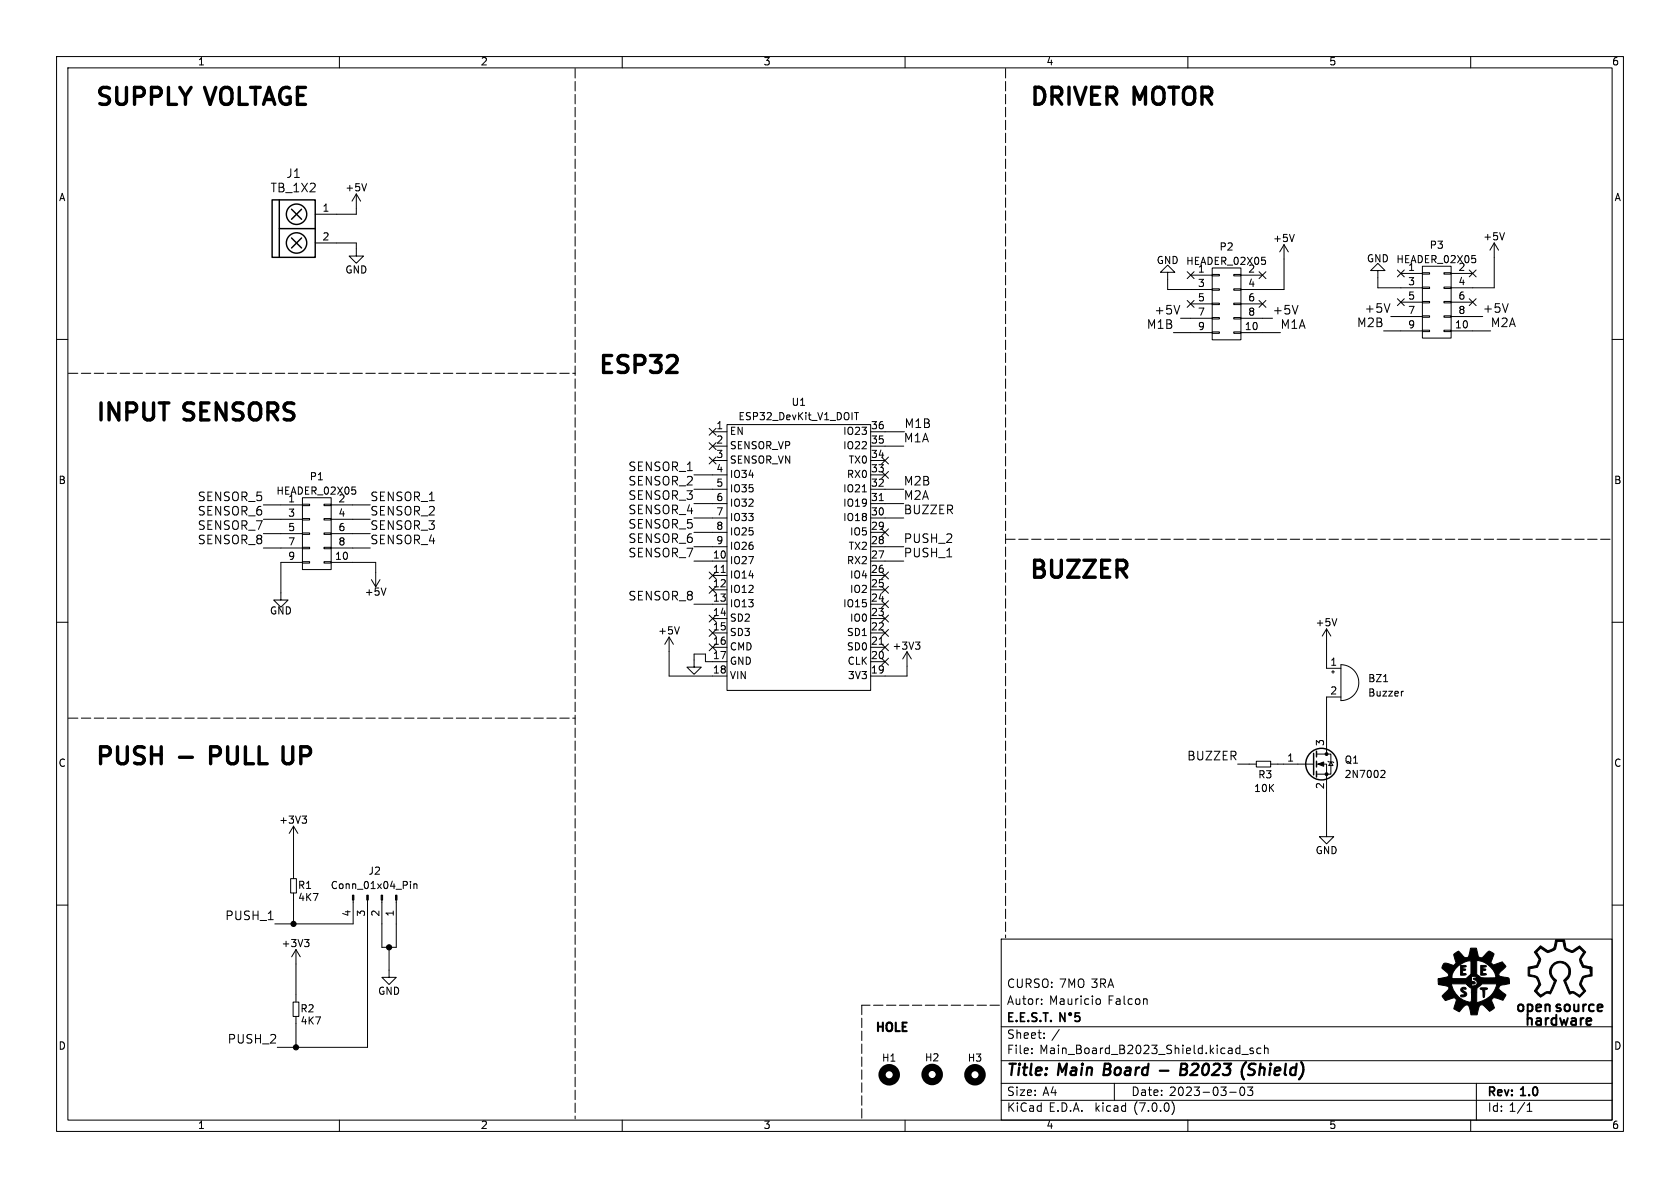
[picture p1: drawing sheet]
<svg xmlns="http://www.w3.org/2000/svg" width="297mm" height="210mm" viewBox="0 0 297 210" stroke-linecap="round" stroke-linejoin="round" font-family="sans-serif">
<g fill="none" stroke="#000" stroke-width=".18">
<path d="M10 10h277v190h-277zM12 12h273v186h-273zM60 10v2M110 10v2M160 10v2M210 10v2M260 10v2M63 34.3v3.6h-7.3M63 34.3l-.8 1.3M63 34.3l.8 1.3M64.8 32.5l-.4 1.2M10 60h2"/>
<path d="M55.7 43h7.3v2.3h1.3l-1.3 1.2-1.3-1.2h1.3M206.4 48.1h-1.2l1.2-1.2 1.3 1.2h-1.3v3.1h7.9M207.4 58.8h6.9M208.6 54l-.5 1.5M208.7 56.3h5.6M209.9 53.1l1.2 1.2M209.9 48l1.2 1.3M210.5 48.6h3.8M210.5 53.7h3.8M211.1 53.1l-1.2 1.2M211.1 48l-1.2 1.3M214.3 58.7h1.3v.2h-1.3z"/>
<path d="M214.3 56.1h1.3v.3h-1.3zM214.3 53.6h1.3v.2h-1.3zM214.3 51.1h1.3v.2h-1.3zM214.3 48.5h1.3v.3h-1.3zM214.3 47.4h5.1v12.7h-5.1zM218.1 58.7h1.3v.2h-1.3zM218.1 56.1h1.3v.3h-1.3zM218.1 53.6h1.3v.2h-1.3zM218.1 51.1h1.3v.2h-1.3zM218.1 48.5h1.3v.3h-1.3zM219.4 48.6h3.8M219.4 58.8h7"/>
<path d="M219.4 53.7h3.8M219.4 56.3h5.6M222.6 53.1l1.2 1.2M222.6 48l1.2 1.3M223.1 45.5h.6M223.6 46l.1 .2-.1 .5M223.8 53.1l-1.2 1.2M223.8 48l-1.2 1.3M227 43.3v7.9h-7.6M227 43.3l-.8 1.2M227 43.3l.8 1.2M228.8 41.4l-.4 1.3"/>
<path d="M243.6 47.8h-1.3l1.3-1.2 1.3 1.2h-1.3v3.1h7.9M244.6 58.5h6.9M245.7 53.7l-.5 1.5M245.9 56h5.6M247 52.8l1.3 1.2M247 47.7l1.3 1.2M247.6 48.3h3.9M247.6 53.4h3.9M248.3 52.8l-1.3 1.2M248.3 47.7l-1.3 1.2M251.5 58.4h1.2v.2h-1.2zM251.5 55.8h1.2v.3h-1.2z"/>
<path d="M251.5 53.3h1.2v.2h-1.2zM251.5 50.7h1.2v.3h-1.2zM251.5 48.2h1.2v.3h-1.2zM251.5 47.1h5v12.7h-5zM255.3 58.4h1.2v.2h-1.2zM255.3 55.8h1.2v.3h-1.2zM255.3 53.3h1.2v.2h-1.2zM255.3 50.7h1.2v.3h-1.2zM255.3 48.2h1.2v.3h-1.2zM256.5 48.3h3.8M256.5 58.5h7M256.5 53.4h3.8"/>
<path d="M256.5 56h5.6M259.7 52.8l1.3 1.2M259.7 47.7l1.3 1.2M260.2 45.2h.6M260.8 45.7l.1 .2-.1 .5M261 52.8l-1.3 1.2M261 47.7l-1.3 1.2M264.2 43l-.8 1.2M264.2 43v7.9h-7.7M264.2 43l.7 1.2M266 41.1l-.4 1.3M285 60h2"/>
<path d="M125.4 78.3l1.2 1.2M125.4 75.7l1.2 1.2M126 78.9h2.5M126 76.3h2.5M126.6 78.3l-1.2 1.2M126.6 75.7l-1.2 1.2M128.5 75.1h25.4v46.9h-25.4zM151.1 72.9h.7M151.4 72.9v1.3M153.9 78.9h5.9M153.9 76.3h6M46.6 89.3h6.9"/>
<path d="M46.6 91.8h6.9M46.6 94.3h6.9M46.6 96.9h6.9M53.5 99.3h1.2v.2h-1.2zM53.5 96.7h1.2v.3h-1.2zM53.5 94.2h1.2v.3h-1.2zM53.5 91.7h1.2v.2h-1.2zM53.5 89.1h1.2v.3h-1.2zM53.5 88h5v12.7h-5zM53.5 99.4h-3.8v6.7h-1.3l1.3 1.2 1.2-1.2h-1.2M57.3 99.3h1.2v.2h-1.2zM57.3 96.7h1.2v.3h-1.2z"/>
<path d="M57.3 94.2h1.2v.3h-1.2zM57.3 91.7h1.2v.2h-1.2zM57.3 89.1h1.2v.3h-1.2zM58.5 89.3h7M58.5 99.4h7.9v4.3M58.5 91.8h7M58.5 94.3h7M58.5 96.9h7M62.2 86.1h.6M62.8 86.6l.1 .2-.1 .5M122.7 99.2h5.8M122.7 96.6h5.8"/>
<path d="M122.7 94.1h5.8M122.7 91.6h5.8M122.7 89h5.8M122.7 86.5h5.8M122.7 83.9h5.8M125.4 80.8l1.2 1.2M126 81.4h2.5M126.6 80.8l-1.2 1.2M152.4 87h.8M153.9 81.4h2.6M153.9 99.2h5.9M153.9 96.6h5.9"/>
<path d="M153.9 94.1h2.6M153.9 91.6h5.9M153.9 89h5.9M153.9 86.5h5.9M153.9 83.9h2.6M155.4 88.5h.8M155.9 80.8l1.2 1.2M155.9 83.3l1.2 1.3M155.9 93.5l1.2 1.2M157.1 80.8l-1.2 1.2M157.1 83.3l-1.2 1.3M157.1 93.5l-1.2 1.2"/>
<path d="M10 110h2M65.7 102.5l.7 1.2M67.2 102.5l-.8 1.2M68.2 103.9l-.4 1.3M118.3 112.6v6.9h10.2M118.3 112.6l-.8 1.3M118.3 112.6l.7 1.3M120.1 110.8l-.4 1.3M122.7 106.8h5.8M125.4 103.7l1.2 1.2M125.4 108.7l1.2 1.3M125.4 111.3l1.2 1.2"/>
<path d="M125.4 101.1l1.2 1.2M125.4 113.8l1.2 1.2M126 101.7h2.5M126 104.3h2.5M126 109.3h2.5M126 111.9h2.5M126 114.4h2.5M126.6 103.7l-1.2 1.2M126.6 111.3l-1.2 1.2M126.6 108.7l-1.2 1.3M126.6 101.1l-1.2 1.2M126.6 113.8l-1.2 1.2"/>
<path d="M127.5 101.2h.7M128.5 117h-3.8v-1.4h-2v2.3h1.3l-1.3 1.3-1.3-1.3h1.3M153.9 101.7h2.6M153.9 104.3h2.6M153.9 106.8h2.6M153.9 109.3h2.6M153.9 111.9h2.6M153.9 114.4h2.6M153.9 117h2.6M155.4 113.9h.8M155.9 103.7l1.2 1.2M155.9 106.2l1.2 1.2"/>
<path d="M155.9 111.3l1.2 1.2M155.9 113.8l1.2 1.2M155.9 116.4l1.2 1.2M155.9 108.7l1.2 1.3M155.9 101.1l1.2 1.2M157.1 103.7l-1.2 1.2M157.1 106.2l-1.2 1.2M157.1 111.3l-1.2 1.2M157.1 113.8l-1.2 1.2M157.1 116.4l-1.2 1.2M157.1 108.7l-1.2 1.3M157.1 101.1l-1.2 1.2"/>
<path d="M160.4 115.2l-.8 1.3M160.4 115.2v4.3h-6.5M160.4 115.2l.7 1.3M161.8 113.5h.8l-.4 .5M162.4 114l.2 .2v.3l-.2 .3M234.5 111.2l-.7 1.2M234.5 111.2v6.9h2.6M234.5 111.2l.8 1.2M235.4 118.8h.5M235.7 118.5v.5M236.3 109.4l-.4 1.2M237.1 117.5a3.2 3.2 0 0 1 3.1 3.2 3.2 3.2 0 0 1-3.1 3.2z"/>
<path d="M285 110h2M218.8 135.1h3.3M222.1 134.6h2.5v1h-2.5zM224.6 135.1h7.6M232.7 135.1h1.8v12.8h1.3l-1.3 1.3-1.3-1.3h1.3M232.7 133.3h2.6v3.6h-2.6M234.8 134.6l.1 .1h.8l.1 .1M235.3 134.7l.4 .6h-.8zM237.1 123.2h-2.6v10.1M244.3 136.2h.4l.1 .3-.7 .9h.7M248.1 122.2l-.2 .1M10 160h2"/>
<path d="M51.4 155.3h1v2.6h-1zM51.9 146.1v9.2M51.9 157.9v5.4M51.9 146.1l-.8 1.2M51.9 146.1l.8 1.2M53.4 144.3h.8l-.4 .4M53.9 144.7l.3 .3v.3l-.3 .2M62.4 159.1v4.2h-13.8M65 159.1v26h-16M67.5 159.1v8.4h2.6v-8.4M72.6 155.8v.1M72.6 156.2v.9"/>
<path d="M73.2 156.2v.9M73.2 156.4l.1-.2 .4 .1v.8M285 160h2M51.8 177.1h1v2.6h-1zM52.3 167.9v9.2M52.3 179.7v5.4M52.3 167.9l-.7 1.2M52.3 167.9l.8 1.2M53.8 166.1h.8l-.4 .5M54.4 166.6l.2 .2v.3l-.2 .2M68.8 167.5v5.3h1.3l-1.3 1.2-1.3-1.2h1.3M177 166h108v32h-108z"/>
<path d="M184.1 177.4v.2M184.1 176.6v.2M193.9 176.6h.4l.2 .2v.6l-.2 .2-.4-.1M202.7 176.6l.1 1M60 198v2M110 198v2M160 198v2M177 194.5h108M177 191.5h108M177 187.5h108M177 181.5h108M182.4 186.1v.2"/>
<path d="M182.4 185.3v.2M184.6 183.4v.2M184.6 182.6v.2M197 191.5v3M207.2 194.8a1.74 1.74 0 0 1 0 2.2M210 198v2M217.4 193.1h1.1M219.4 192.2h.1a.81 .81 0 0 1 .6 .6 .81 .81 0 0 1-.3 .8l-.1 .1a.81 .81 0 0 1-.6-.7 .81 .81 0 0 1 .3-.8zM219.5 186.4h1.2M220.5 192.2h1l-.5 .5 .4 .2v.6l-.2 .2h-.4l-.3-.2M221.5 185.3h-.3l-.2 .2v.2l.5 .1v.4h-.5M222.9 185.3h-.4l-.3 .2v.5l.1 .2h.6"/>
<path d="M223.5 185.4l.3-.1h.3l.1 1M223.5 184.8v1.5M260 198v2M261 191.5v6.5M270 196.5h.8M270 195.4l.4-.4v1.5"/>
</g>
<path d="M205 189.3h1.6M208.8 189h.6M209.4 189l.4 .2M209.8 188.2l-.3-.2h-.6l-.3 2h.8l.4-.3M209.8 188.6l-.4 .4M219.8 190.7l.1 .1M220.3 187.8l-.5 .5M220.6 189.9l.8 .1M221.2 188l-.2 .1a.46 .46 0 0 0-.2 .5 .46 .46 0 0 0 .3 .4l.4 .1M230 187.8l.1 .1" fill="none" stroke="#000" stroke-width=".4"/>
<g fill="none" stroke="#000" stroke-width=".3">
<path d="M188.3 179.1v1.5l-.9-1.5v1.5M190.8 179.1h-.7l-.1 .7 .3-.2 .5 .1 .1 .2-.1 .5-.2 .2-.6-.2"/>
<circle cx="189.2" cy="179.3" r=".21"/>
</g>
<g fill="none" stroke="#000" stroke-width="1.3">
<circle cx="157.2" cy="190" r="1.27"/>
<circle cx="164.8" cy="189.9" r="1.27"/>
<circle cx="172.4" cy="190" r="1.27"/>
</g>
<g fill="#000" stroke="#000" stroke-width=".18">
<path d="M233 135.1l1-.4v.8zM62.3 158.2h.3v.9h-.3zM64.8 158.2h.3v.9h-.3zM67.4 158.2h.2v.9h-.2zM69.9 158.2h.3v.9h-.3zM258.3 174.7h.1a.47 .47 0 0 1 .8 .2l-.6-.1-.1 .1 .8 .8a.65 .65 0 0 1-.4 .5 .65 .65 0 0 1-.7-.2l.8-.3-.7-.5-.1-.2zM258.2 170.7h1l-.1 .2-.6 .2 .6 .3-.5 .2-.1 .4 .6 .1 .1 .2-1 .1zM255.2 170.4l.5-.1 1.3 .4 .4-.5-.4-1.5 .9-.6 .5 .6a.76 .76 0 0 0 1.2 .5l.4-1.6h1l.3 1.2a.52 .52 0 0 0 .8 .5l1-1.1a1.13 1.13 0 0 1 1 .5l-.5 1.5 .2 .2 .2 .2 1.6-.6 .6 .8-1.2 1.4a.36 .36 0 0 0 .3 .4l1.5 .3 .1 1-.9 .2a.73 .73 0 0 0-1 .8l1.2 1-.5 .9-1.6-.4-.3 .2-.1 .4 .5 1.2-.3 .2-.6 .4-1.1-1.1-.4-.1-.3 .4-.4 1.4h-1.1l-.2-1.1a.61 .61 0 0 0-.6-.7 2.81 2.81 0 0 0-1.2 1.3l-1-.6 .4-1.2a.47 .47 0 0 0-.1-.6 .47 .47 0 0 0-.6 0l-1.2 .4-.6-.8 .7-.7a.84 .84 0 0 0 .5-.9l-1.8-.5v-.1h2.3a3.8 3.8 0 0 0 3.4 3.2l.1-.4v-1.3h1v1.8a4.2 4.2 0 0 0 3.5-3.3h-2.6l-.9 .7v.8h-1l-.1-.8-.6-.5h.6a.61 .61 0 0 0 1.1-.1 .61 .61 0 0 0-.6-.9v-.1l.5-.2v-.2h-.9l.1 .9 .5 .1 .1 .2v.1h-.4a1.23 1.23 0 0 1-1.2 0h-4.9l-.1-.9h5l.8-.7h1.1l.5 .3a.87 .87 0 0 0 1 .3l1.9-.1a3.5 3.5 0 0 0-3.4-3v2.5h-1.1v-2.5a3.6 3.6 0 0 0-3.3 2.8v.4h-2.3l1.5-.3 .2-.2-.1-.4-1.1-1zM261.7 174.7l1-.1 .3 .2-.5 .2-.2 1.4-.1-.3-.1-1.1-.4-.1zM261.8 170.7h.9v.2l-.6 .2 .6 .3-.5 .2-.1 .2 .1 .3h.5v.2l-.9 .1zM272.3 167.2l1.3 .9 .8-.3a.92 .92 0 0 0 .5-1.1l.1-.6h1.6l.3 1.5 1.1 .5 1.2-.9 1.1 1.1-.8 1.3 .5 1.1 1.2 .2v.9l-.1-.6-1.3-.2-.2-.5a1.14 1.14 0 0 1 0-1.6l.4-.5-.8-.8-.9 .6a1.45 1.45 0 0 1-1.6-.4l-.4-1.4h-1l-.1 .6a1.16 1.16 0 0 1-1.2 1.3 .85 .85 0 0 1-1-.3l-.6-.4-.1 .1-.6 .6 .3 .6a.99 .99 0 0 1 .1 1.5l-.3 .6-1.3 .2-.1 1.1 .5 .1a1.25 1.25 0 0 1 1.3 1.2l.2 .5-.7 1.1 .7 .7 1-.6h.6l.8-1.8a1.89 1.89 0 0 1 0-3.3 1.89 1.89 0 0 1 2.8 1.5v.1a1.89 1.89 0 0 1-.8 1.6l.8 1.9h.6l1 .7 .8-.8-.6-.8a1.18 1.18 0 0 1 .2-1.4 1.21 1.21 0 0 1 1.3-.7l.3-.1v-1.3l.3 .1v1.5l-.8 .1a1.04 1.04 0 0 0-1.1 1.1v.3l.7 1.2-1.1 1.1-.8-.6a.84 .84 0 0 0-1 0l-1-2.4a1.66 1.66 0 0 0 .9-1.6 1.66 1.66 0 0 0-1.2-1.5 1.62 1.62 0 0 0-1.8 1.1 1.62 1.62 0 0 0 .9 2l-1.1 2.4a.91 .91 0 0 0-1.2 .2l-.6 .4-.4-.4-.7-.7 .4-.6a1.18 1.18 0 0 0 .2-1.2 1.18 1.18 0 0 0-1-.8l-.6-.1v-1.5l1.5-.3 .4-1.1-.9-1.3z"/>
<circle cx="234.5" cy="136.9" r=".25"/>
<circle cx="234.5" cy="133.3" r=".25"/>
<circle cx="51.9" cy="163.3" r=".46"/>
<circle cx="68.8" cy="167.5" r=".46"/>
<circle cx="52.3" cy="185.1" r=".46"/>
</g>
<path d="M281.2 181.1l-.1 .1" fill="none" stroke="#000" stroke-width=".36"/>
<g fill="none" stroke="#000" stroke-width=".25">
<path d="M48.1 35.3h7.6v10.2h-7.6zM49.4 35.3v10.2M51.5 37l1.8 1.8M53.3 37l-1.8 1.8M49.4 40.4h6.3M51.5 42.1l1.8 1.7M53.3 42.1l-1.8 1.7M232.2 133.2v3.8M232.7 132.8v1M232.7 134.6v1M232.7 136.3v1.1"/>
<circle cx="52.4" cy="37.9" r="1.8"/>
<circle cx="52.4" cy="43" r="1.8"/>
<circle cx="233.6" cy="135.1" r="2.79"/>
</g>
<path d="M101.7 12.1v185.7M177.8 12.1v153.7M12.1 66h89.6M177.8 95.3h107M12.1 126.9h89.6M152.3 177.7v20.1M176.7 177.7h-24.4" fill="none" stroke="#000" stroke-width=".18" stroke-dasharray="1.7 .6"/>
<g font-size="4.2">
<text x="17.1" y="19.1">SUPPLY</text>
<text x="36.8" y="19.1">VOLTAGE</text>
<text x="182.3" y="19.1">DRIVER MOTOR</text>
<text x="106" y="66.5">ESP32</text>
<text x="17.1" y="74.9">INPUT</text>
<text x="32.8" y="74.9">SENSORS</text>
<text x="182.2" y="102.7">BUZZER</text>
<text x="17.1" y="135.7">PUSH</text>
<text x="31.9" y="135.7">-</text>
<text x="38.3" y="135.7">PULL UP</text>
</g>
<g font-size="2.8">
<text x="178" y="190.8">Title:</text>
<text x="187.1" y="190.8">Main</text>
<text x="195.8" y="190.8">Board</text>
<text x="210.5" y="190.8">B2023</text>
<text x="222" y="190.8">(Shield)</text>
</g>
<g font-size="2.5">
<text x="267.8" y="179.4">open source</text>
<text x="269.4" y="181.9">hardware</text>
</g>
<g font-size="2.1">
<text x="47.8" y="34.3">TB_1X2</text>
<text x="50.6" y="31.8">J1</text>
<text x="202.6" y="58.4">M1B</text>
<text x="204" y="55.8">+5V</text>
<text x="225" y="55.8">+5V</text>
<text x="226.4" y="58.4">M1A</text>
<text x="239.8" y="58.1">M2B</text>
<text x="241.2" y="55.5">+5V</text>
<text x="262.1" y="55.5">+5V</text>
<text x="263.5" y="58.1">M2A</text>
<text x="159.9" y="75.9">M1B</text>
<text x="111" y="83.5">SENSOR_1</text>
<text x="159.8" y="78.4">M1A</text>
<text x="34.9" y="88.8">SENSOR_5</text>
<text x="65.5" y="88.8">SENSOR_1</text>
<text x="111" y="86.1">SENSOR_2</text>
<text x="111" y="88.6">SENSOR_3</text>
<text x="159.8" y="88.6">M2A</text>
<text x="159.8" y="86.1">M2B</text>
<text x="34.9" y="91.4">SENSOR_6</text>
<text x="34.9" y="93.9">SENSOR_7</text>
<text x="65.5" y="93.9">SENSOR_3</text>
<text x="65.5" y="91.4">SENSOR_2</text>
<text x="111" y="91.1">SENSOR_4</text>
<text x="111" y="93.7">SENSOR_5</text>
<text x="159.8" y="91.1">BUZZER</text>
<text x="34.9" y="96.5">SENSOR_8</text>
<text x="65.5" y="96.5">SENSOR_4</text>
<text x="111" y="98.8">SENSOR_7</text>
<text x="111" y="96.2">SENSOR_6</text>
<text x="159.8" y="96.2">PUSH_2</text>
<text x="159.8" y="98.8">PUSH_1</text>
<text x="111" y="106.4">SENSOR_8</text>
<text x="209.8" y="134.7">BUZZER</text>
<text x="39.7" y="162.9">PUSH_1</text>
<text x="178" y="177.9">Autor:</text>
<text x="178" y="174.9">CURSO: 7MO 3RA</text>
<text x="185.5" y="177.9">Mauricio</text>
<text x="195.9" y="177.9">Falcon</text>
<text x="40.2" y="184.7">PUSH_2</text>
<text x="154.9" y="182.6">HOLE</text>
<text x="178" y="183.9">Sheet:</text>
<text x="178" y="181.1">E.E.S.T.</text>
<text x="185.9" y="183.9">/</text>
<text x="178" y="186.6">File:</text>
<text x="183.8" y="186.6">Main_Board_B2023_Shield.kicad_sch</text>
<text x="178" y="196.8">KiCad</text>
<text x="178" y="194">Size:</text>
<text x="184.3" y="194">A4</text>
<text x="185.4" y="196.8">E.D.A.</text>
<text x="193.7" y="196.8">kicad</text>
<text x="200" y="194">Date:</text>
<text x="200.6" y="196.8">(7.0.0)</text>
<text x="206.7" y="194">2023-03-03</text>
<text x="263" y="194.2">Rev:</text>
<text x="263" y="196.8">Id: 1/1</text>
<text x="269" y="194.2">1.0</text>
</g>
<g font-size="1.8">
<text x="35" y="11.8">1</text>
<text x="85" y="11.8">2</text>
<text x="135" y="11.8">3</text>
<text x="185" y="11.8">4</text>
<text x="235" y="11.8">5</text>
<text x="285" y="11.8">6</text>
<text x="10.4" y="35.8">A</text>
<text x="61" y="34.1">+5V</text>
<text x="285.4" y="35.8">A</text>
<text x="57" y="37.6">1</text>
<text x="57" y="42.7">2</text>
<text x="204.4" y="47">GND</text>
<text x="209.6" y="47.1">HEADER_02X05</text>
<text x="215.5" y="44.6">P2</text>
<text x="225" y="43.1">+5V</text>
<text x="241.6" y="46.6">GND</text>
<text x="246.8" y="46.8">HEADER_02X05</text>
<text x="252.7" y="44.3">P3</text>
<text x="262.2" y="42.8">+5V</text>
<text x="61" y="48.6">GND</text>
<text x="211.7" y="48.4">1</text>
<text x="211.7" y="50.9">3</text>
<text x="211.7" y="53.5">5</text>
<text x="220.6" y="48.4">2</text>
<text x="220.6" y="50.9">4</text>
<text x="220.6" y="53.5">6</text>
<text x="248.9" y="48.1">1</text>
<text x="248.9" y="50.6">3</text>
<text x="248.9" y="53.2">5</text>
<text x="257.8" y="48.1">2</text>
<text x="257.8" y="50.6">4</text>
<text x="257.8" y="53.2">6</text>
<text x="211.7" y="56">7</text>
<text x="211.7" y="58.5">9</text>
<text x="220" y="58.5">10</text>
<text x="220.6" y="56">8</text>
<text x="248.9" y="55.7">7</text>
<text x="248.9" y="58.2">9</text>
<text x="257.2" y="58.2">10</text>
<text x="257.8" y="55.7">8</text>
<text x="126.6" y="76.1">1</text>
<text x="129" y="77.2">EN</text>
<text x="130.5" y="74.6">ESP32_DevKit_V1_DOIT</text>
<text x="139.9" y="72">U1</text>
<text x="148.9" y="77.2">IO23</text>
<text x="153.9" y="76.1">36</text>
<text x="126.6" y="78.6">2</text>
<text x="126.6" y="81.2">3</text>
<text x="126.6" y="83.7">4</text>
<text x="129" y="79.7">SENSOR_VP</text>
<text x="129" y="82.2">SENSOR_VN</text>
<text x="148.9" y="79.7">IO22</text>
<text x="149.9" y="82.2">TX0</text>
<text x="153.9" y="81.2">34</text>
<text x="153.9" y="78.6">35</text>
<text x="153.9" y="83.7">33</text>
<text x="10.3" y="85.8">B</text>
<text x="48.8" y="87.7">HEADER_02X05</text>
<text x="50.9" y="89">1</text>
<text x="54.7" y="85.2">P1</text>
<text x="59.8" y="89">2</text>
<text x="126.6" y="86.2">5</text>
<text x="126.6" y="88.8">6</text>
<text x="129" y="84.8">IO34</text>
<text x="129" y="87.3">IO35</text>
<text x="129" y="89.9">IO32</text>
<text x="148.9" y="89.9">IO19</text>
<text x="148.9" y="87.3">IO21</text>
<text x="149.6" y="84.8">RX0</text>
<text x="153.9" y="88.8">31</text>
<text x="153.9" y="86.2">32</text>
<text x="285.3" y="85.8">B</text>
<text x="50.9" y="91.5">3</text>
<text x="50.9" y="94.1">5</text>
<text x="59.8" y="91.5">4</text>
<text x="59.8" y="94.1">6</text>
<text x="126.6" y="91.3">7</text>
<text x="126.6" y="93.9">8</text>
<text x="129" y="92.4">IO33</text>
<text x="129" y="94.9">IO25</text>
<text x="148.9" y="92.4">IO18</text>
<text x="150.1" y="94.9">IO5</text>
<text x="153.9" y="93.9">29</text>
<text x="153.9" y="91.3">30</text>
<text x="50.9" y="96.6">7</text>
<text x="50.9" y="99.2">9</text>
<text x="59.2" y="99.2">10</text>
<text x="59.8" y="96.6">8</text>
<text x="126" y="98.9">10</text>
<text x="126" y="101.5">11</text>
<text x="126.6" y="96.4">9</text>
<text x="129" y="100">IO27</text>
<text x="129" y="97.5">IO26</text>
<text x="149.6" y="100">RX2</text>
<text x="149.9" y="97.5">TX2</text>
<text x="153.9" y="101.5">26</text>
<text x="153.9" y="98.9">27</text>
<text x="153.9" y="96.4">28</text>
<text x="64.4" y="105.6">+5V</text>
<text x="126" y="104">12</text>
<text x="126" y="106.6">13</text>
<text x="129" y="102.6">IO14</text>
<text x="129" y="105.1">IO12</text>
<text x="129" y="107.6">IO13</text>
<text x="148.9" y="107.6">IO15</text>
<text x="150.1" y="105.1">IO2</text>
<text x="150.1" y="102.6">IO4</text>
<text x="153.9" y="106.6">24</text>
<text x="153.9" y="104">25</text>
<text x="47.7" y="108.9">GND</text>
<text x="116.3" y="112.4">+5V</text>
<text x="126" y="109.1">14</text>
<text x="126" y="111.6">15</text>
<text x="129" y="110.2">SD2</text>
<text x="129" y="112.7">SD3</text>
<text x="149.6" y="112.7">SD1</text>
<text x="150.1" y="110.2">IO0</text>
<text x="153.9" y="111.6">22</text>
<text x="153.9" y="109.1">23</text>
<text x="232.5" y="111">+5V</text>
<text x="126" y="114.2">16</text>
<text x="126" y="116.7">17</text>
<text x="126" y="119.3">18</text>
<text x="129" y="115.3">CMD</text>
<text x="129" y="117.8">GND</text>
<text x="149.6" y="115.3">SD0</text>
<text x="149.7" y="117.8">CLK</text>
<text x="153.9" y="119.3">19</text>
<text x="153.9" y="116.7">20</text>
<text x="153.9" y="114.2">21</text>
<text x="157.7" y="115.1">+3V3</text>
<text x="235.1" y="117.9">1</text>
<text x="129" y="120.3">VIN</text>
<text x="149.8" y="120.3">3V3</text>
<text x="235.1" y="123">2</text>
<text x="241.8" y="120.9">BZ1</text>
<text x="241.8" y="123.4">Buzzer</text>
<text x="234.3" y="131.9" transform="rotate(-90 234.3 131.9)">3</text>
<text x="10.3" y="135.8">C</text>
<text x="222.4" y="137.9">R3</text>
<text x="227.5" y="134.8">1</text>
<text x="237.7" y="135.3">Q1</text>
<text x="237.7" y="137.8">2N7002</text>
<text x="285.3" y="135.8">C</text>
<text x="221.7" y="140.3">10K</text>
<text x="234.3" y="139.6" transform="rotate(-90 234.3 139.6)">2</text>
<text x="49.3" y="145.9">+3V3</text>
<text x="65.1" y="154.9">J2</text>
<text x="232.5" y="151.3">GND</text>
<text x="52.6" y="157.4">R1</text>
<text x="52.7" y="159.6">4K7</text>
<text x="58.4" y="157.4">Conn_01x04_Pin</text>
<text x="49.7" y="167.7">+3V3</text>
<text x="62.2" y="162.1" transform="rotate(-90 62.2 162.1)">4</text>
<text x="64.7" y="162.1" transform="rotate(-90 64.7 162.1)">3</text>
<text x="67.3" y="162.1" transform="rotate(-90 67.3 162.1)">2</text>
<text x="69.8" y="162.1" transform="rotate(-90 69.8 162.1)">1</text>
<text x="53.1" y="179.2">R2</text>
<text x="66.8" y="176.1">GND</text>
<text x="10.3" y="185.8">D</text>
<text x="53.1" y="181.4">4K7</text>
<text x="285.3" y="185.8">D</text>
<text x="155.9" y="187.9">H1</text>
<text x="163.5" y="187.9">H2</text>
<text x="171" y="187.9">H3</text>
<text x="35" y="199.8">1</text>
<text x="85" y="199.8">2</text>
<text x="135" y="199.8">3</text>
<text x="185" y="199.8">4</text>
<text x="235" y="199.8">5</text>
<text x="285" y="199.8">6</text>
</g>
</svg>
